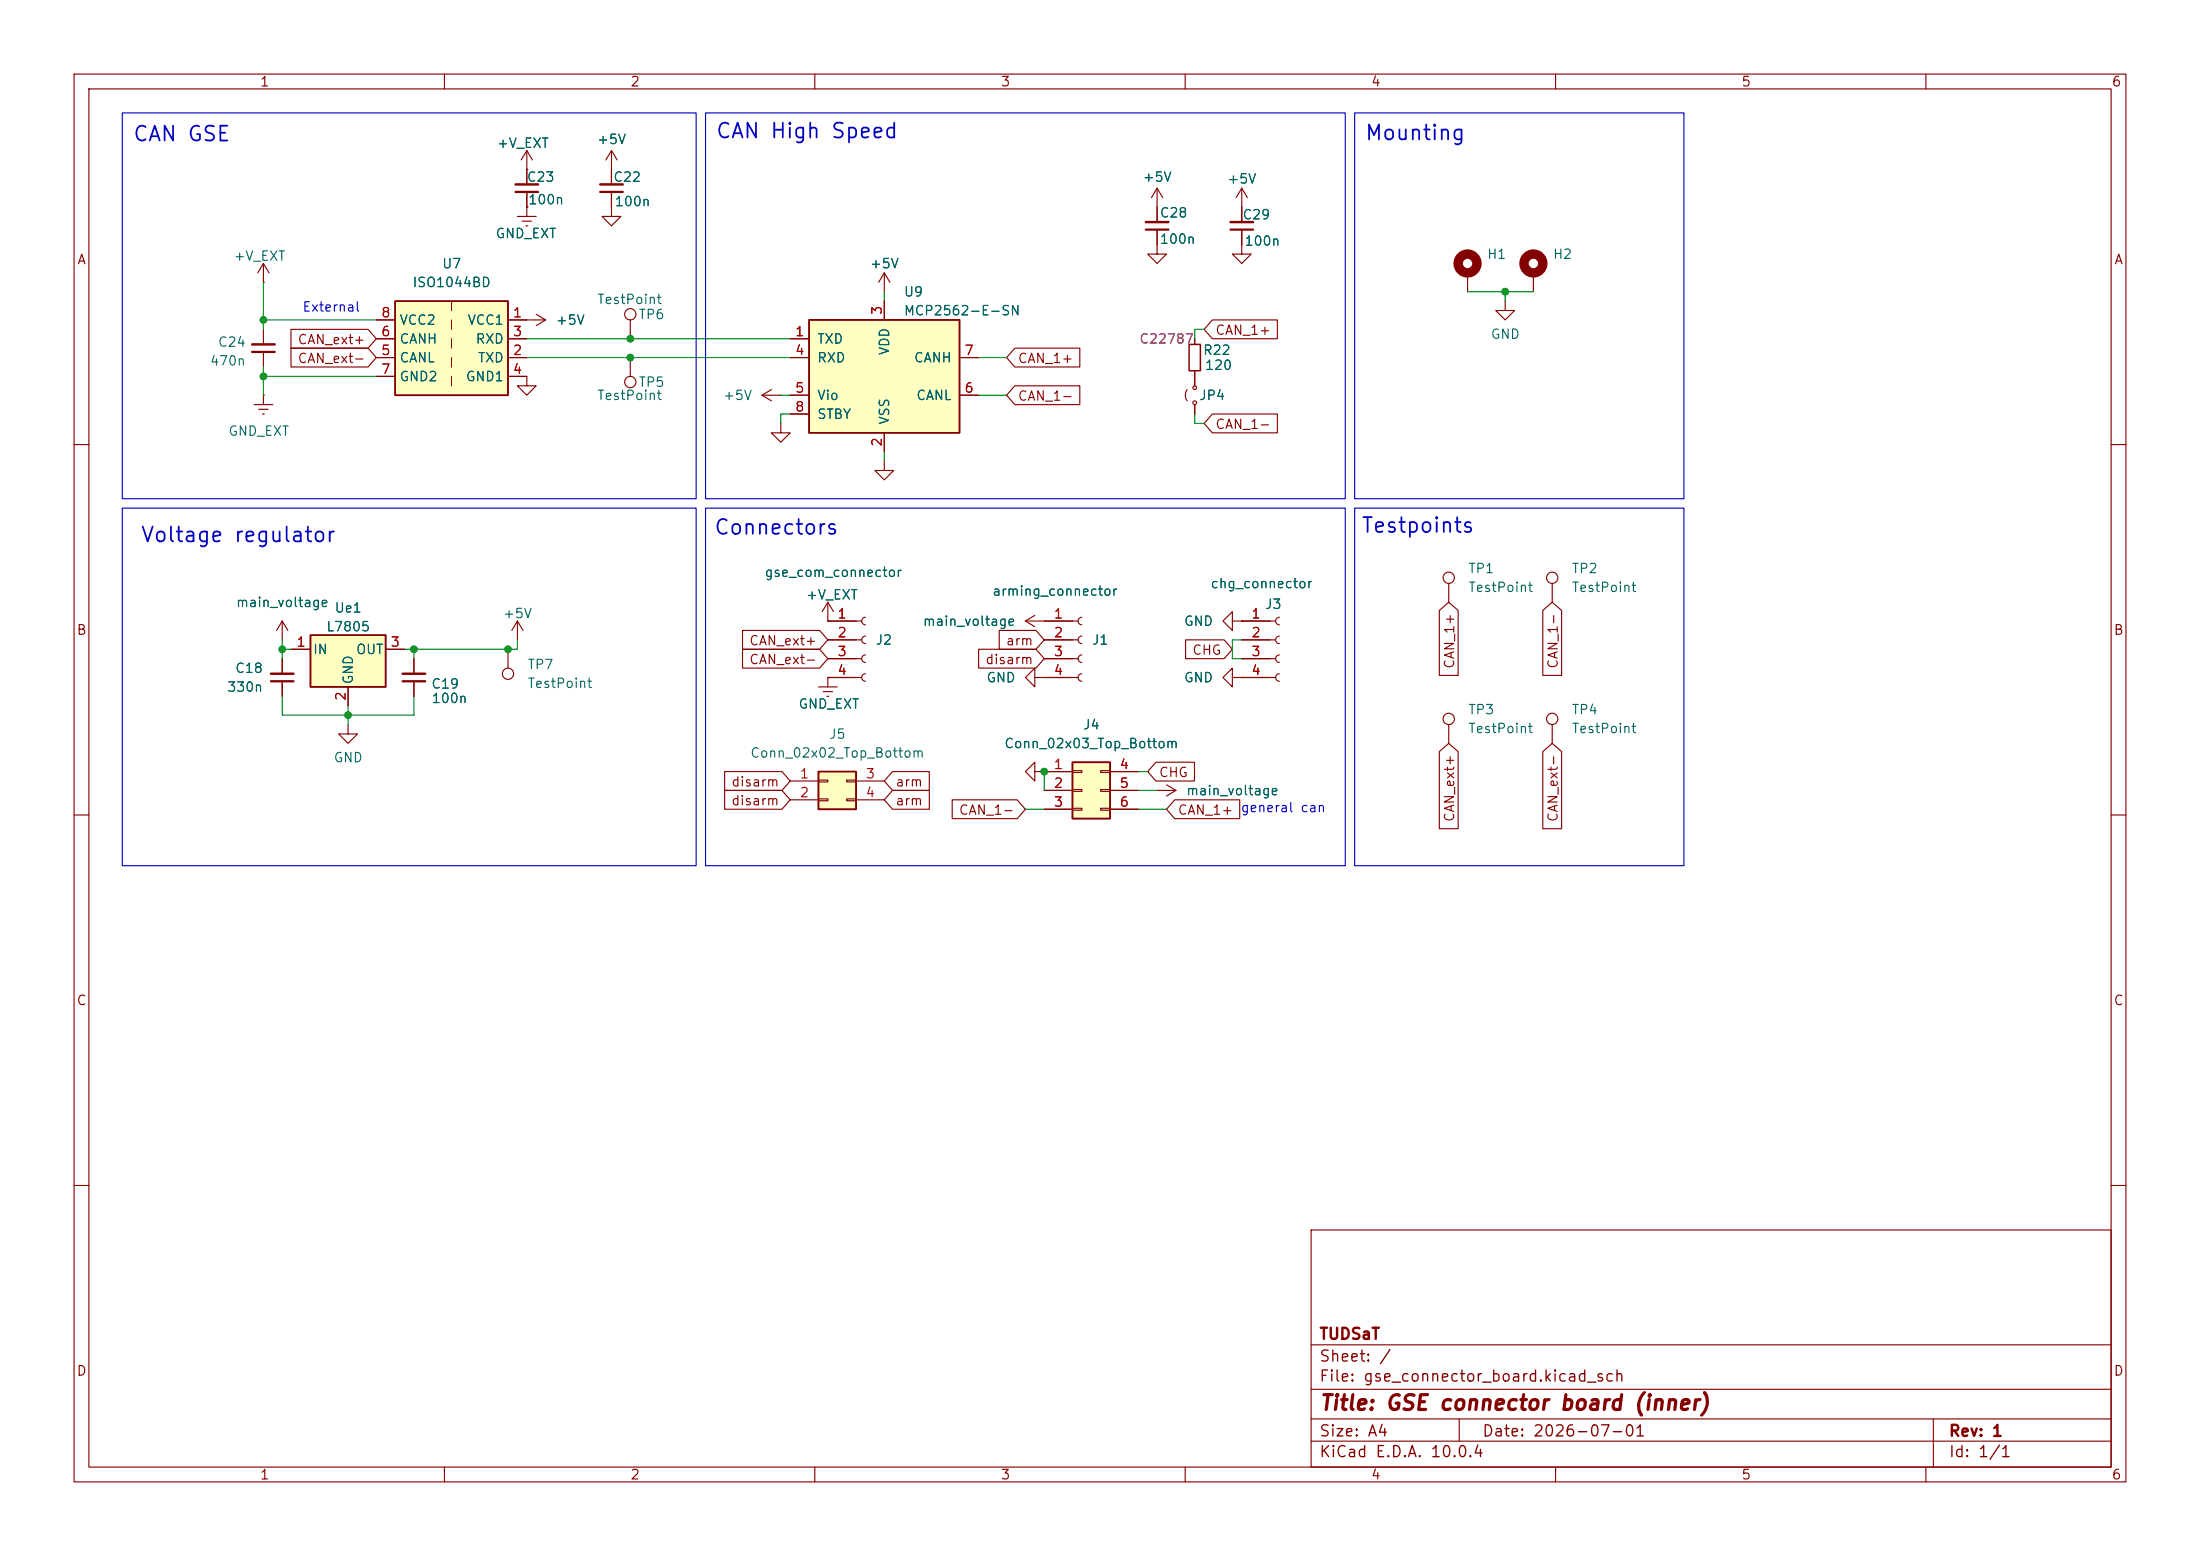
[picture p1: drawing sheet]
<svg xmlns="http://www.w3.org/2000/svg" width="297mm" height="210mm" viewBox="0 0 297 210" stroke-linecap="round" stroke-linejoin="round" font-family="sans-serif">
<g fill="none" stroke="#840000" stroke-width=".15">
<path d="M10 10h277v190h-277zM12 12h273v186h-273zM60 10v2M110 10v2M160 10v2M210 10v2M260 10v2M35.6 38.1h.1M35.6 35.6l.7 1.2M35.6 35.6l-.8 1.2M35.6 35.6v2.5M71.1 22.9v2"/>
<path d="M71.1 25.9v2M35.6 44.5v2M35.6 47.5v2M203.2 40.6v1.3h1.3l-1.3 1.3-1.3-1.3h1.3M10 60h2M285 60h2M10 110h2M285 110h2M10 160h2M177 166h108v32h-108zM285 160h2M60 198v2"/>
<path d="M110 198v2M160 198v2M177 194.5h108M177 191.5h108M177 187.5h108M177 181.5h108M197 191.5v3M210 198v2M260 198v2M261 191.5v6.5"/>
</g>
<path d="M69.6 25.9h3M34 47.5h3.1" fill="none" stroke="#840000" stroke-width=".3"/>
<path d="M69.6 24.9h3M34 46.5h3.1" fill="none" stroke="#840000" stroke-width=".33"/>
<path d="M53.3 40.6h15.3v12.7h-15.3z" fill="#ffffc2"/>
<path d="M53.3 40.6h15.3v12.7h-15.3z" fill="none" stroke="#840000" stroke-width=".25"/>
<g fill="none" stroke="#840000" stroke-width=".15">
<path d="M69.8 29.2h2.6M70.5 29.8h1.3M71 30.5h.2M71.1 27.9h.1M71.1 22.9h.1M71.1 20.3v2.6M71.1 27.9v1.3M71.1 20.3l.8 1.3M71.1 20.3l-.7 1.3M198.1 36.8v2.6M207 36.8v2.6M34.3 54.6h2.5"/>
<path d="M34.9 55.2h1.3M35.4 55.9h.3M35.6 53.3h.1M35.6 53.3v1.3M50.8 43.2h2.5M50.8 48.3h2.5M50.8 45.7h2.5M50.8 50.8h2.5M61 40.6v1.3M61 43.2v1.3M61 45.7v1.3M61 48.3v1.2"/>
<path d="M61 50.8v1.3M68.6 50.8h2.5v1.3h-1.3l1.3 1.2 1.3-1.2h-1.3M68.6 43.2h5.1M68.6 48.3h2.5M68.6 45.7h2.5M72.4 42.4l1.3 .8M73.7 43.2l-1.3 .7M195.6 78.7v2.6M209.5 78.7v2.6M55.9 88.9v2M55.9 91.9v2.1M68.6 87.6v2.6"/>
<path d="M69.8 83.8l-.7 1.3M69.8 83.8l.8 1.3M69.8 83.8v2.6M195.6 97.8v2.5"/>
<circle cx="195.6" cy="78" r=".76"/>
<circle cx="209.5" cy="78" r=".76"/>
<circle cx="68.6" cy="90.9" r=".76"/>
<circle cx="195.6" cy="97" r=".76"/>
</g>
<g fill="none" stroke="#840000" stroke-width="1.3">
<circle cx="198.1" cy="35.6" r="1.27"/>
<circle cx="207" cy="35.6" r="1.27"/>
</g>
<path d="M54.4 91.9h3" fill="none" stroke="#840000" stroke-width=".3"/>
<path d="M54.4 90.9h3" fill="none" stroke="#840000" stroke-width=".33"/>
<path d="M41.9 85.7h10.2v7h-10.2z" fill="#ffffc2"/>
<path d="M41.9 85.7h10.2v7h-10.2z" fill="none" stroke="#840000" stroke-width=".25"/>
<g fill="none" stroke="#840000" stroke-width=".15">
<path d="M119.4 36.8l-.8 1.3M119.4 36.8l.7 1.3M119.4 36.8v2.6M156.2 31v3.3h1.3l-1.3 1.3-1.3-1.3h1.3M156.2 25.4v4.6M156.2 25.4l-.8 1.3M156.2 25.4l.8 1.3M167.6 31v3.3h1.3l-1.3 1.3-1.2-1.3h1.2M167.6 25.4l-.7 1.3M167.6 25.4l.8 1.3M167.6 25.4v4.6M160.3 52.6l-.3 .7 .1 .4 .2 .4"/>
<path d="M161.3 45.7v.8M161.3 50v2.1M161.3 54.6v1.3M119.4 62.2v1.3h1.2l-1.2 1.3-1.3-1.3h1.3M38.1 88.9v2M38.1 91.9v2.1M39.4 87.6h2.5M47 92.7v2.6M52.1 87.6h2.5M209.5 97.8v2.5"/>
<circle cx="161.3" cy="52.3" r=".25"/>
<circle cx="161.3" cy="54.4" r=".25"/>
<circle cx="209.5" cy="97" r=".76"/>
</g>
<path d="M154.7 31h3M166.1 31h3.1M36.6 91.9h3" fill="none" stroke="#840000" stroke-width=".3"/>
<path d="M154.7 30h3M166.1 30h3.1M36.6 90.9h3" fill="none" stroke="#840000" stroke-width=".33"/>
<path d="M160.5 46.5h1.6v3.5h-1.6z" fill="none" stroke="#840000" stroke-width=".2"/>
<path d="M109.2 43.2h20.3v15.2h-20.3z" fill="#ffffc2"/>
<path d="M109.2 43.2h20.3v15.2h-20.3z" fill="none" stroke="#840000" stroke-width=".25"/>
<g fill="none" stroke="#840000" stroke-width=".15">
<path d="M82.5 25.9v3.3h-1.2l1.2 1.3 1.3-1.3h-1.3M82.5 20.3v4.6M82.5 20.3l-.7 1.3M82.5 20.3l.8 1.3M85.1 43.2v2.5M85.1 48.3v2.5M102.9 53.3h2.5M102.9 53.3l1.2 .8M104.1 52.6l-1.2 .7M105.4 57.2v1.2h1.3l-1.3 1.3-1.3-1.3h1.3M106.7 45.7h2.5M106.7 48.3h2.5"/>
<path d="M106.7 53.3h2.5M106.7 55.9h2.5M119.4 40.6v2.6M119.4 58.4v2.6M129.5 48.3h2.6M129.5 53.3h2.6M38.1 83.8l-.8 1.3M38.1 83.8l.8 1.3M38.1 83.8v2.6M111.8 83.8h.1M111.8 83.8h4.5M111.8 86.4h4.5"/>
<path d="M111.8 88.9h4.5M111.8 91.4h4.5M111.8 81.3l-.8 1.3M111.8 81.3l.7 1.3M111.8 81.3v2.5M116.8 83.3a.51 .51 0 0 0-.5 .5 .51 .51 0 0 0 .5 .5M116.8 85.9a.51 .51 0 0 0-.5 .5 .51 .51 0 0 0 .5 .5M116.8 88.4a.51 .51 0 0 0-.5 .5 .51 .51 0 0 0 .5 .5M116.8 90.9a.51 .51 0 0 0-.5 .5 .51 .51 0 0 0 .5 .5M139.7 91.4v-1.2l-1.3 1.2 1.3 1.3v-1.3h1.3M141 91.4h.1M166.4 91.4v-1.2l-1.3 1.2 1.3 1.3v-1.3h1.2"/>
<path d="M166.4 83.8v-1.2l-1.3 1.2 1.3 1.3v-1.3h1.2M167.6 91.4h.1M167.6 83.8h.1M167.6 83.8h4.6M167.6 86.4h4.6M167.6 88.9h4.6M167.6 91.4h4.6M172.7 83.3a.51 .51 0 0 0-.5 .5 .51 .51 0 0 0 .5 .5M172.7 85.9a.51 .51 0 0 0-.5 .5 .51 .51 0 0 0 .5 .5M172.7 88.4a.51 .51 0 0 0-.5 .5 .51 .51 0 0 0 .5 .5M172.7 90.9a.51 .51 0 0 0-.5 .5 .51 .51 0 0 0 .5 .5M156.2 106.7h2.5"/>
<path d="M157.5 105.9l1.2 .8M158.7 106.7l-1.2 .7"/>
<circle cx="85.1" cy="51.6" r=".76"/>
<circle cx="85.1" cy="42.4" r=".76"/>
</g>
<path d="M81 25.9h3.1" fill="none" stroke="#840000" stroke-width=".3"/>
<path d="M81 24.9h3.1" fill="none" stroke="#840000" stroke-width=".33"/>
<path d="M110.5 104.1h5.1v5.1h-5.1z" fill="#ffffc2"/>
<path d="M110.5 104.1h5.1v5.1h-5.1z" fill="none" stroke="#840000" stroke-width=".25"/>
<g fill="none" stroke="#840000" stroke-width=".15">
<path d="M110.5 92.7h2.5M111.1 93.3h1.3M111.6 94h.3M111.8 91.4h.1M111.8 91.4v1.3M138.4 83.8l1.3 .8M138.4 83.8h2.6M139.7 83.1l-1.3 .7M106.7 105.4h3.8M106.7 108h3.8M110.5 105.3h1.3v.2h-1.3zM110.5 107.8h1.3v.3h-1.3z"/>
<path d="M114.3 105.3h1.3v.2h-1.3zM114.3 107.8h1.3v.3h-1.3zM115.6 105.4h3.8M115.6 108h3.8M139.7 104.1v-1.2l-1.3 1.2 1.3 1.3v-1.3h1.3"/>
</g>
<path d="M144.8 102.9h5.1v7.6h-5.1z" fill="#ffffc2"/>
<path d="M144.8 102.9h5.1v7.6h-5.1z" fill="none" stroke="#840000" stroke-width=".25"/>
<g fill="none" stroke="#840000" stroke-width=".15">
<path d="M71.1 22.9h.1M71.1 27.9h.1M71.1 22.9v2M71.1 25.9v2M82.5 22.9v2M82.5 25.9v2M156.2 27.9v2.1M156.2 31v2M167.6 27.9v2.1M167.6 31v2M39.3 44.4h10.4l1.1 1.3-1.1 1.3h-10.4zM39.3 47h10.4l1.1 1.3-1.1 1.2h-10.4z"/>
<path d="M50.8 43.2h2.5M50.8 48.3h2.5M50.8 45.7h2.5M50.8 50.8h2.5M68.6 43.2h2.5M68.6 48.3h2.5M68.6 45.7h2.5M68.6 50.8h2.5M106.7 48.3h2.5M106.7 45.7h2.5M106.7 53.3h2.5M106.7 55.9h2.5"/>
<path d="M119.4 40.6v2.6M119.4 58.4v2.6M129.5 48.3h2.6M129.5 53.3h2.6M137 52.1h8.8v2.5h-8.8l-1.1-1.3zM137 47h8.8v2.5h-8.8l-1.1-1.2zM161.3 45.7v.8M161.3 50v2.1M161.3 54.6v1.3M163.7 55.9h8.7v2.5h-8.7l-1.1-1.2zM163.7 43.2h8.7v2.5h-8.7l-1.1-1.2zM38.1 88.9v2"/>
<path d="M38.1 91.9v2.1M39.4 87.6h2.5M47 97.8v1.3h1.3l-1.3 1.2-1.3-1.2h1.3M47 92.7v2.6M52.1 87.6h2.5M55.9 88.9v2M55.9 91.9v2.1M100.2 87.6h10.4l1.2 1.3-1.2 1.3h-10.4zM100.2 85.1h10.4l1.2 1.3-1.2 1.2h-10.4zM111.8 83.8h.1M111.8 91.4h.1M111.8 83.8h3.8"/>
<path d="M111.8 86.4h3.8M111.8 88.9h3.8M111.8 91.4h3.8M132.1 87.6h7.8l1.1 1.3-1.1 1.3h-7.8zM134.9 85.1h5l1.1 1.3-1.1 1.2h-5zM141 91.4h.1M141 83.8h4.5M141 86.4h4.5M141 88.9h4.5M141 91.4h4.5M146 83.3a.51 .51 0 0 0-.5 .5 .51 .51 0 0 0 .5 .5M146 85.9a.51 .51 0 0 0-.5 .5 .51 .51 0 0 0 .5 .5"/>
<path d="M146 88.4a.51 .51 0 0 0-.5 .5 .51 .51 0 0 0 .5 .5M146 90.9a.51 .51 0 0 0-.5 .5 .51 .51 0 0 0 .5 .5M160.1 86.4h5.2l1.1 1.2-1.1 1.3h-5.2zM167.6 91.4h.1M167.6 83.8h.1M167.6 83.8h3.8M167.6 86.4h3.8M167.6 88.9h3.8M167.6 91.4h3.8M194.3 82.4l1.3-1.1 1.3 1.1v8.8h-2.6zM208.3 82.4l1.2-1.1 1.3 1.1v8.8h-2.5zM97.8 104.1h7.8l1.1 1.3-1.1 1.3h-7.8z"/>
<path d="M97.8 106.7h7.8l1.1 1.3-1.1 1.2h-7.8zM120.5 104.1h5v2.6h-5l-1.1-1.3zM120.5 106.7h5v2.5h-5l-1.1-1.2zM128.5 107.9h8.8l1.1 1.3-1.1 1.3h-8.8zM141 104.1h3.8M141 106.7h3.8M141 109.2h3.8M144.8 104h1.2v.3h-1.2zM144.8 106.6h1.2v.2h-1.2zM144.8 109.1h1.2v.2h-1.2zM148.6 104h1.3v.3h-1.3zM148.6 106.6h1.3v.2h-1.3z"/>
<path d="M148.6 109.1h1.3v.2h-1.3zM149.9 104.1h3.8M149.9 106.7h3.8M149.9 109.2h3.8M156.1 102.9h5.2v2.5h-5.2l-1.2-1.3zM158.6 107.9h8.8v2.6h-8.8l-1.1-1.3zM194.3 101.4l1.3-1.1 1.3 1.1v10.4h-2.6zM208.3 101.4l1.2-1.1 1.3 1.1v10.4h-2.5z"/>
</g>
<g fill="none" stroke="#009600" stroke-width=".15">
<path d="M35.6 38.1v6.4M119.4 39.4v1.2M198.1 39.4h8.9M203.2 39.4v1.2M35.6 49.5v3.8M35.6 43.2h15.2M35.6 50.8h15.2M71.1 48.3h35.6M71.1 45.7h35.6M105.4 53.3h1.3M106.7 55.9h-1.3v1.3M132.1 53.3h3.8"/>
<path d="M132.1 48.3h3.8M161.3 55.9v1.3h1.3M162.6 44.5h-1.3v1.2M119.4 61v1.2M38.1 94v2.5h17.8v-2.5M38.1 86.4v2.5M38.1 87.6h1.3M47 95.3v2.5M55.9 87.6v1.3M69.8 86.4v1.2h-15.2M167.6 86.4h-1.2v2.5h1.2M138.4 109.2h2.6"/>
<path d="M141 104.1v2.6M153.7 109.2h3.8M153.7 104.1h1.2M153.7 106.7h2.5"/>
</g>
<path d="M16.5 15.2h77.5v52.1h-77.5zM95.2 15.2h86.4v52.1h-86.4zM182.9 15.2h44.4v52.1h-44.4zM16.5 68.6h77.5v48.2h-77.5zM95.2 68.6h86.4v48.2h-86.4zM182.9 68.6h44.4v48.2h-44.4z" fill="none" stroke="#0000c2" stroke-width=".15"/>
<g fill="#009600" stroke="#009600" stroke-width=".14">
<circle cx="141" cy="104.1" r=".46"/>
<circle cx="38.1" cy="87.6" r=".46"/>
<circle cx="47" cy="96.5" r=".46"/>
<circle cx="68.6" cy="87.6" r=".46"/>
<circle cx="55.9" cy="87.6" r=".46"/>
<circle cx="203.2" cy="39.4" r=".46"/>
<circle cx="35.6" cy="50.8" r=".46"/>
<circle cx="35.6" cy="43.2" r=".46"/>
<circle cx="85.1" cy="45.7" r=".46"/>
<circle cx="85.1" cy="48.3" r=".46"/>
</g>
<g font-size="2" fill="#0000c2">
<text x="17.8" y="19.6">CAN GSE</text>
<text x="96.5" y="19.2">CAN High Speed</text>
<text x="184.1" y="19.4">Mounting</text>
<text x="18.9" y="73.7">Voltage regulator</text>
<text x="96.3" y="72.7">Connectors</text>
<text x="183.7" y="72.4">Testpoints</text>
</g>
<text font-size="2" fill="#840000" x="178" y="190.8">Title: GSE connector board (inner)</text>
<g font-size="1.5" fill="#840000">
<text x="178" y="184.2">Sheet: /</text>
<text x="178" y="181.2">TUDSaT</text>
<text x="178" y="186.9">File: gse_connector_board.kicad_sch</text>
<text x="178" y="197.1">KiCad E.D.A. 10.0.4</text>
<text x="178" y="194.3">Size: A4</text>
<text x="200" y="194.3">Date: 2026-07-01</text>
<text x="263" y="194.3">Rev: 1</text>
<text x="263" y="197.1">Id: 1/1</text>
</g>
<g font-size="1.3" fill="#840000">
<text x="35" y="12">1</text>
<text x="85" y="12">2</text>
<text x="135" y="12">3</text>
<text x="185" y="12">4</text>
<text x="235" y="12">5</text>
<text x="285" y="12">6</text>
<text x="10.3" y="36">A</text>
<text x="285.3" y="36">A</text>
<text x="40.1" y="46.8">CAN_ext+</text>
<text x="164" y="45.5">CAN_1+</text>
<text x="40.1" y="49.3">CAN_ext-</text>
<text x="137.3" y="49.3">CAN_1+</text>
<text x="137.3" y="54.4">CAN_1-</text>
<text x="164" y="58.2">CAN_1-</text>
<text x="10.3" y="86">B</text>
<text x="101.1" y="90">CAN_ext-</text>
<text x="101.1" y="87.4">CAN_ext+</text>
<text x="132.9" y="90">disarm</text>
<text x="135.7" y="87.4">arm</text>
<text x="160.9" y="88.7">CHG</text>
<text x="285.3" y="86">B</text>
<text x="196.6" y="90.4" transform="rotate(-90 196.6 90.4)">CAN_1+</text>
<text x="210.6" y="90.4" transform="rotate(-90 210.6 90.4)">CAN_1-</text>
<text x="98.6" y="106.5">disarm</text>
<text x="120.8" y="106.5">arm</text>
<text x="156.4" y="105.2">CHG</text>
<text x="98.6" y="109">disarm</text>
<text x="120.8" y="109">arm</text>
<text x="129.4" y="110.3">CAN_1-</text>
<text x="158.9" y="110.3">CAN_1+</text>
<text x="196.6" y="111" transform="rotate(-90 196.6 111)">CAN_ext+</text>
<text x="210.6" y="111" transform="rotate(-90 210.6 111)">CAN_ext-</text>
<text x="10.3" y="136">C</text>
<text x="285.3" y="136">C</text>
<text x="10.3" y="186">D</text>
<text x="285.3" y="186">D</text>
<text x="35" y="200">1</text>
<text x="85" y="200">2</text>
<text x="135" y="200">3</text>
<text x="185" y="200">4</text>
<text x="235" y="200">5</text>
<text x="285" y="200">6</text>
</g>
<g font-size="1.3" fill="#006464">
<text x="67" y="20.3">+V_EXT</text>
<text x="80.5" y="19.8">+5V</text>
<text x="71" y="24.8">C23</text>
<text x="71.2" y="27.9">100n</text>
<text x="82.7" y="24.8">C22</text>
<text x="82.9" y="28.1">100n</text>
<text x="154.2" y="24.8">+5V</text>
<text x="156.5" y="29.7">C28</text>
<text x="165.6" y="25.1">+5V</text>
<text x="167.6" y="29.9">C29</text>
<text x="31.4" y="35.5">+V_EXT</text>
<text x="66.8" y="32.5">GND_EXT</text>
<text x="156.5" y="33.2">100n</text>
<text x="167.9" y="33.5">100n</text>
<text x="200.7" y="35.3">H1</text>
<text x="209.6" y="35.3">H2</text>
<text x="55.6" y="39.1">ISO1044BD</text>
<text x="59.6" y="36.5">U7</text>
<text x="80.5" y="41.4">TestPoint</text>
<text x="117.3" y="36.5">+5V</text>
<text x="121.9" y="40.3">U9</text>
<text x="29.3" y="47.1">C24</text>
<text x="53.8" y="46.7">CANH</text>
<text x="53.8" y="44.2">VCC2</text>
<text x="63" y="44.2">VCC1</text>
<text x="64.1" y="46.7">RXD</text>
<text x="74.9" y="44.2">+5V</text>
<text x="86.1" y="43.4">TP6</text>
<text x="110.2" y="46.7">TXD</text>
<text x="121.9" y="42.9">MCP2562-E-SN</text>
<text x="201.2" y="46.1">GND</text>
<text x="28.2" y="49.7">470n</text>
<text x="53.8" y="49.2">CANL</text>
<text x="53.8" y="51.8">GND2</text>
<text x="62.8" y="51.8">GND1</text>
<text x="64.4" y="49.2">TXD</text>
<text x="86.1" y="52.5">TP5</text>
<text x="110.2" y="49.2">RXD</text>
<text x="120.4" y="48" transform="rotate(-90 120.4 48)">VDD</text>
<text x="123.3" y="49.2">CANH</text>
<text x="162.3" y="48.2">R22</text>
<text x="162.6" y="50.2">120</text>
<text x="30.7" y="59.1">GND_EXT</text>
<text x="80.5" y="54.3">TestPoint</text>
<text x="97.5" y="54.3">+5V</text>
<text x="110.2" y="54.3">Vio</text>
<text x="110.2" y="56.9">STBY</text>
<text x="120.4" y="57.4" transform="rotate(-90 120.4 57.4)">VSS</text>
<text x="123.6" y="54.3">CANL</text>
<text x="161.8" y="54.3">JP4</text>
<text x="198.1" y="77.7">TP1</text>
<text x="212.1" y="77.7">TP2</text>
<text x="31.8" y="82.3">main_voltage</text>
<text x="45.1" y="83">Ue1</text>
<text x="67.8" y="83.8">+5V</text>
<text x="103.1" y="78.2">gse_com_connector</text>
<text x="108.7" y="81.2">+V_EXT</text>
<text x="133.9" y="80.7">arming_connector</text>
<text x="163.3" y="79.7">chg_connector</text>
<text x="170.7" y="82.5">J3</text>
<text x="198.1" y="80.2">TestPoint</text>
<text x="212.1" y="80.2">TestPoint</text>
<text x="42.2" y="88.6">IN</text>
<text x="44" y="85.5">L7805</text>
<text x="48" y="88.6">OUT</text>
<text x="118.1" y="87.3">J2</text>
<text x="124.5" y="84.8">main_voltage</text>
<text x="147.3" y="87.3">J1</text>
<text x="159.7" y="84.8">GND</text>
<text x="30.6" y="93.7">330n</text>
<text x="31.7" y="91.1">C18</text>
<text x="48" y="92.5" transform="rotate(-90 48 92.5)">GND</text>
<text x="58.1" y="93.3">C19</text>
<text x="58.2" y="95.2">100n</text>
<text x="71.1" y="90.6">TP7</text>
<text x="71.1" y="93.2">TestPoint</text>
<text x="107.7" y="96">GND_EXT</text>
<text x="133.1" y="92.4">GND</text>
<text x="159.7" y="92.4">GND</text>
<text x="111.8" y="100">J5</text>
<text x="135.5" y="101.3">Conn_02x03_Top_Bottom</text>
<text x="146.1" y="98.8">J4</text>
<text x="198.1" y="96.7">TP3</text>
<text x="198.1" y="99.3">TestPoint</text>
<text x="212.1" y="96.7">TP4</text>
<text x="212.1" y="99.3">TestPoint</text>
<text x="45" y="103.2">GND</text>
<text x="101.2" y="102.6">Conn_02x02_Top_Bottom</text>
<text x="160" y="107.7">main_voltage</text>
</g>
<g font-size="1.3" fill="#0000c2">
<text x="40.7" y="42.4">External</text>
<text x="167.4" y="109.9">general can</text>
</g>
<g font-size="1.3" fill="#a90000">
<text x="51.4" y="45.7">6</text>
<text x="51.4" y="43.2">8</text>
<text x="69.1" y="43.2">1</text>
<text x="69.1" y="45.7">3</text>
<text x="107.2" y="45.7">1</text>
<text x="119.4" y="42.6" transform="rotate(-90 119.4 42.6)">3</text>
<text x="51.4" y="48.2">5</text>
<text x="51.4" y="50.8">7</text>
<text x="69.1" y="48.2">2</text>
<text x="69.1" y="50.8">4</text>
<text x="107.2" y="48.2">4</text>
<text x="107.2" y="53.3">5</text>
<text x="130.1" y="53.3">6</text>
<text x="130.1" y="48.2">7</text>
<text x="107.2" y="55.9">8</text>
<text x="119.4" y="60.4" transform="rotate(-90 119.4 60.4)">2</text>
<text x="113" y="83.8">1</text>
<text x="142.2" y="83.8">1</text>
<text x="168.8" y="83.8">1</text>
<text x="39.9" y="87.6">1</text>
<text x="52.6" y="87.6">3</text>
<text x="113" y="86.3">2</text>
<text x="113" y="88.9">3</text>
<text x="142.2" y="86.3">2</text>
<text x="142.2" y="88.9">3</text>
<text x="168.8" y="86.3">2</text>
<text x="168.8" y="88.9">3</text>
<text x="47" y="94.7" transform="rotate(-90 47 94.7)">2</text>
<text x="113" y="91.4">4</text>
<text x="142.2" y="91.4">4</text>
<text x="168.8" y="91.4">4</text>
<text x="107.9" y="105.4">1</text>
<text x="107.9" y="107.9">2</text>
<text x="116.8" y="105.4">3</text>
<text x="116.8" y="107.9">4</text>
<text x="142.2" y="104.1">1</text>
<text x="142.2" y="106.7">2</text>
<text x="151.1" y="104.1">4</text>
<text x="151.1" y="106.7">5</text>
<text x="142.2" y="109.2">3</text>
<text x="151.1" y="109.2">6</text>
</g>
<text font-size="1.3" fill="#840084" x="153.7" y="46.7">C22787</text>
</svg>
